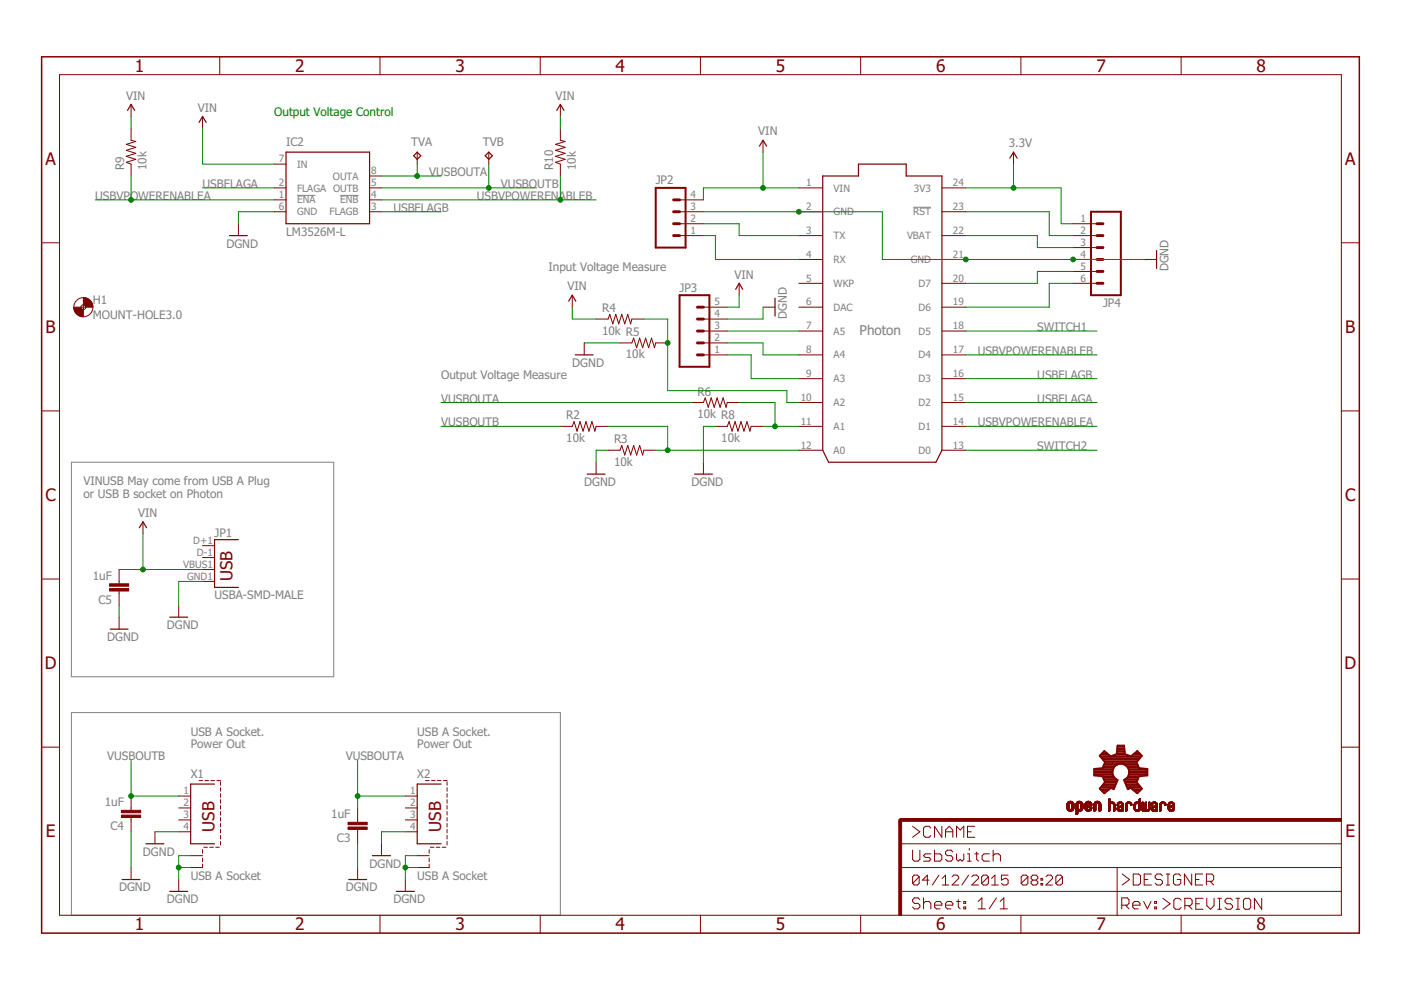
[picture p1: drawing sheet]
<svg xmlns="http://www.w3.org/2000/svg" width="297mm" height="210mm" viewBox="0 0 297 210" stroke-linecap="round" stroke-linejoin="round" font-family="sans-serif">
<path d="M63 41.4h3.9M72.1 41.4h3.9M193.6 43.9h3.8M15.1 98h55.7v45.5h-55.7zM15.1 151.1h103.7v43h-103.7z" fill="none" stroke="#808080" stroke-width=".21"/>
<g fill="none" stroke="#800000" stroke-width=".25">
<path d="M27 23.4l.8-1.3 .8 1.3M42.2 26l.7-1.3 .8 1.3M60.6 32.3h17.8v15.1h-17.8zM88.5 32.3l.7 .7-.7 .8-.8-.8zM102.9 33l.7-.7 .8 .7-.8 .8zM118 23.4l.8-1.3 .8 1.3M161 31l.8-1.3 .7 1.3M174.4 37.3h7.6v-2.5h10.1v2.5h7.6v58.2l-1.3 2.5h-22.7l-1.3-2.5zM214.1 33.5l.8-1.2 .7 1.2M48.6 50h3.8M245.2 53.1v3.8M120.6 63.9l.7-1.3 .8 1.3"/>
<path d="M122 75.2h3.8M156 61.3l.7-1.2 .8 1.2M164.3 63.2v3.8M29.5 111.9l.8-1.3 .8 1.3M50.5 114.4h-5v10.1h5M124.5 100.5h3.8M147.3 100.5h3.7M23.4 133.4h3.8M36 130.9h3.8M30.9 178.9h3.8M45.5 166.2h-5.1v12.7h5.1M93.5 166.2h-5v12.7h5"/>
<path d="M25.9 186.5h3.8M36 189h3.8M73.9 186.5h3.8M79 181.4h3.8M84 189h3.8"/>
</g>
<g fill="none" stroke="#800000" stroke-width=".21">
<path d="M12.6 15.8h271.8v178.3h-271.8zM46.6 12v3.8M80.6 12v3.8M114.5 12v3.8M148.5 12v3.8M182.5 12v3.8M216.5 12v3.8M250.4 12v3.8M27.8 22.1v2.6M27.8 27.2v2.5l1 .3-2 .6 2 .6-2 .7 2 .6-2 .6 2 .7-2 .6 1 .4v2.5M42.9 24.7v2.5M58.1 39.8h2.5"/>
<path d="M58.1 34.8h2.5M78.4 39.8h2.5M78.4 37.3h2.5M88.5 32.3v2.5M103.6 32.3v2.5M118.8 27.2v2.5l1 .3-2 .6 2 .6-2 .7 2 .6-2 .6 2 .7-2 .6 1 .4v2.5M118.8 22.1v2.6M161.8 29.7v2.6M169.4 39.8h5M199.7 39.8h5.1M214.9 32.3v2.5M8.8 51.5h3.8"/>
<path d="M50.5 47.4v2.6M58.1 44.9h2.5M58.1 42.4h2.5M78.4 44.9h2.5M78.4 42.4h2.5M144.1 44.9h5M144.1 50h5M144.1 42.4h5M144.1 47.4h5M169.4 44.9h5M169.4 50h5M169.4 55h5"/>
<path d="M199.7 44.9h5.1M199.7 50h5.1M199.7 55h5.1M227.5 50h5.1M227.5 55h5.1M227.5 47.4h5.1M227.5 52.5h5.1M227.5 57.6h5.1M242.7 55h2.5M284.4 51.5h3.8M17.2 65.1h1M17.7 64.6v1"/>
<path d="M121.3 62.6v2.5M123.9 72.7v2.5M126.4 67.6h2.5l.4-.9 .6 2 .7-2 .6 2 .6-2 .7 2 .6-2 .6 2 .3-1.1h2.5M131.4 72.7h2.6l.3-1 .7 2 .6-2 .6 2 .7-2 .6 2 .6-2 .7 2 .2-1h2.6M149.1 65.1h5.1M149.1 70.2h5.1M149.1 75.2h5.1M149.1 67.6h5.1M149.1 72.7h5.1M156.7 60.1v2.5M161.8 65.1h2.5M169.4 60.1h5"/>
<path d="M169.4 65.1h5M169.4 70.2h5M169.4 75.2h5M199.7 60.1h5.1M199.7 65.1h5.1M199.7 70.2h5.1M199.7 75.2h5.1M227.5 60.1h5.1M8.8 87.1h3.8M118.8 90.4h2.5l.4-1 .6 2 .7-2 .6 2 .6-2 .7 2 .6-2 .6 2 .3-1h2.5M126.4 98v2.5M128.9 95.5h2.5l.4-1.1 .7 2.1 .6-2.1 .6 2.1 .6-2.1 .7 2.1 .6-2.1 .6 2.1 .3-1h2.5"/>
<path d="M146.6 85.3h2.5l.4-1 .7 2.1 .6-2.1 .6 2.1 .6-2.1 .7 2.1 .6-2.1 .6 2.1 .3-1.1h2.5M149.1 98v2.5M151.7 90.4h2.5l.4-1 .6 2 .7-2 .6 2 .6-2 .6 2 .7-2 .6 2 .3-1h2.5M169.4 80.3h5M169.4 85.3h5M169.4 90.4h5M169.4 95.5h5M199.7 80.3h5.1M199.7 85.3h5.1M199.7 90.4h5.1M199.7 95.5h5.1M284.4 87.1h3.8"/>
<path d="M30.3 110.6v2.6M42.9 115.7h2.6M42.9 118.2h2.6M8.8 122.8h3.8M25.3 120.8v3M25.3 125.3v3M25.3 130.9v2.5M37.9 128.3v2.6M42.9 120.8h2.6M42.9 123.3h2.6M284.4 122.8h3.8M8.8 158.4h3.8"/>
<path d="M284.4 158.4h3.8M27.8 168.8v3M27.8 173.3v3.1M32.9 176.4v2.5M37.9 168.8h2.5M37.9 171.3h2.5M37.9 173.8h2.5M37.9 176.4h2.5M42.2 165.5h.7M43.2 179.6h.8M43.5 165.5h.7M44.5 179.6h.7"/>
<path d="M44.7 165.5h.8M45.7 179.6h.8M46 165.5h.8M46.8 165.8v.7M46.8 167v.8M46.8 168.3v.7M46.8 169.5v.8M46.8 170.8v.8M46.8 172.1v.7M46.8 173.3v.8M46.8 174.6v.7M46.8 175.9v.7"/>
<path d="M46.8 177.1v.8M46.8 178.4v.8M75.8 171.3v3M75.8 175.9v3M80.9 178.9v2.5M85.9 168.8h2.6M85.9 171.3h2.6M85.9 173.8h2.6M85.9 176.4h2.6M90.2 165.5h.8M91.2 179.6h.8M91.5 165.5h.8"/>
<path d="M92.5 179.6h.8M92.8 165.5h.7M93.8 179.6h.7M94 165.5h.8M94.8 165.8v.7M94.8 167v.8M94.8 168.3v.7M94.8 169.5v.8M94.8 170.8v.8M94.8 172.1v.7M94.8 173.3v.8M94.8 174.6v.7"/>
<path d="M94.8 175.9v.7M94.8 177.1v.8M94.8 178.4v.8M190.9 178.9h93.5M193.5 175.2l1.5 1.2-1.5 1.1M197.4 175.6l-.4-.4h-.8l-.4 .4v1.5l.4 .4h.8l.4-.4M199.7 175.2v2.3l-1.6-2.3v2.3M200.5 176.4h1.5M200.5 177.5v-1.5l.8-.8 .7 .8v1.5M202.8 177.5v-2.3l.8 .8 .7-.8v2.3M205.1 176.4h.8M205.5 179.9v.4"/>
<path d="M206.7 175.2h-1.6v2.3h1.6M226.2 171.3h.4M226.2 171.3l.4 .1M226.2 171.2h.4M226.2 171.1h.4M226.2 171h.4M226.2 170.9h.4M226.2 170.8h.4M226.2 170.7h.4M226.2 170.6h.4M226.3 171.5h.5M226.3 171.4l.4 .1"/>
<path d="M226.3 171.4h.4M226.3 171.6h.6M226.3 171.7h1.3M226.3 171.6h1.3M226.3 170.2h1.3M226.4 171.7h1.1M226.4 170.2h1.1M226.4 170.1h1.1M226.5 171.8h.9M226.5 170.1h.9M226.5 171.9h.9M226.5 170h.9"/>
<path d="M226.6 171.9h.7M226.6 170.5h-.4M226.6 169.9h.7M226.7 170.5h-.5M226.7 170.4h-.4M226.7 172h.5M226.8 170.3l-.5 .1M226.8 169.9h.3M226.9 170.3h-.6M227 170.3h.6M227.1 170.3h.5M227.2 171.5h.4"/>
<path d="M227.2 171.5h.5M227.2 170.4h.5M227.3 171.4h.4M227.3 170.5h.4M227.3 171.3h.4M227.3 171.2h.4M227.3 171.1h.4M227.3 171h.4M227.3 170.9h.4M227.3 170.8h.4M227.3 170.7h.4M227.3 170.6h.4"/>
<path d="M227.5 171.8h-1.1M227.6 171.6h-.5M228.1 171.3h.4M228.1 172.5h.4M228.1 172.4h.4M228.1 172.3h.4M228.1 172.2h.4M228.1 172.1h.4M228.1 172h.4M228.1 171.7h1.3M228.1 171.6h1.4M228.1 171.6h.6"/>
<path d="M228.1 171.5h.5M228.1 171.4l.5 .1M228.1 171.4h.5M228.1 171.2h.4M228.1 171.1h.4M228.1 171h.4M228.1 170.9h.4M228.1 170.8h.4M228.1 170.7h.4M228.1 170.6h.4M228.1 170.5h.4M228.2 172.7h.1"/>
<path d="M228.2 170.2l1.3 .1M228.2 170.2h1.3M228.3 170.2h1.1M228.3 170.1h1.1M228.4 170.1h.9M228.4 172.6l-.3 .1M228.5 170h.8M228.5 172.6h-.4M228.5 172.5l-.4 .1M228.6 170.5h-.5M228.6 169.9h.6M228.6 170.4h-.5"/>
<path d="M228.6 172h.5M228.7 170.3l-.5 .1M228.7 169.9h.3M228.8 170.3h-.6M228.9 170.3h.6M229 171.6h.5M229 170.3l.6 .1M229.1 170.4h.5M229.2 170.5h.4M229.2 171.4h.4M229.2 171.3h.4M229.2 171.9l-1.1 .1"/>
<path d="M229.2 170.6h.4M229.2 171.2h.4M229.2 171.1h.4M229.2 171h.4M229.2 170.9h.4M229.2 170.8h.4M229.2 170.7h.4M229.3 171.9h-1.2M229.3 171.8l-1.2 .1M229.4 171.8h-1.3M229.5 171.7h-1.4M229.6 171.5h-.5"/>
<path d="M229.6 171.4l-.5 .1M229.6 171.4h-.4M230 171.3h.4M230 171.4h.5M230 170.8h1.5M230 170.8h.4M230 170.7h.4M230 170.6h.4M230 170.5h.4M230 170.5h.5M230.1 171.6h.6M230.1 171.5h.4"/>
<path d="M230.1 171.4l.4 .1M230.1 171.7h1.3M230.1 171.6h1.3M230.1 170.2l1.3 .1M230.1 170.2h1.3M230.2 171.7h1.1M230.2 170.2h1.2M230.2 171.8h1.1M230.2 170.1h1.1M230.3 171.8h.9M230.3 170.1h.9M230.3 171.9h.9"/>
<path d="M230.4 170h.8M230.4 171.9h.7M230.4 170.6h-.4M230.4 169.9h.7M230.5 170.4h-.4M230.5 171.2l-.5 .1M230.6 172h.4M230.6 170.8h.9M230.6 170.3l-.5 .1M230.6 169.9h.3M230.7 171.2h-.7M230.7 170.8h.8"/>
<path d="M230.7 170.3h-.6M230.8 171.1l-.8 .1M230.8 170.7h.7M230.8 170.3h.6M230.9 171.1h-.9M230.9 170.6h.6M230.9 170.3h.6M231 170.4h.5M231 171.5h.5M231 171l-1 .1M231.1 171.4h.4M231.1 170.6h.4"/>
<path d="M231.1 170.5h.4M231.1 171.3h.4M231.1 171.2h.4M231.1 171h-1.1M231.2 171.2h.3M231.3 170.9l-1.3 .1M231.4 171.1h.1M231.4 170.9h-1.4M231.4 171.6h-.5M231.5 171.5h-.5M231.9 171.3h.4M231.9 171.8h.4"/>
<path d="M231.9 171.7h.4M231.9 171.6h.4M231.9 171.5h.4M231.9 171.4h.4M231.9 171.2h.4M231.9 171.1h.4M231.9 171h.4M231.9 170.9h.4M231.9 170.8h.4M231.9 170.7h.4M231.9 170.6h.4M231.9 171.9h.3"/>
<path d="M231.9 170.5h.4M231.9 170.5h.5M232 172h.1M232 170.3h1.3M232.1 170.2h1.2M232.1 170.2h1.1M232.1 170.1h1.1M232.2 170.1h1M232.3 170h.8M232.3 171.9h-.4M232.3 171.8l-.4 .1M232.3 169.9h.7"/>
<path d="M232.4 170.4h-.4M232.5 170.3l-.5 .1M232.5 169.9h.4M232.6 170.3h-.6M232.7 170.3h.6M232.9 170.3l.5 .1M232.9 170.4h.5M233 170.5h.4M233 171.3h.4M233 171.9h.3M233 171.8h.4M233 171.7h.4"/>
<path d="M233 171.6h.4M233 171.5h.4M233 171.4h.4M233 171.2h.4M233 171.1h.4M233 171h.4M233 170.9h.4M233 170.8h.4M233 170.7h.4M233 170.6h.4M233 172h.1M233.4 171.9h-.4"/>
<path d="M233.4 171.8l-.4 .1M235 172h.2M235 169.5h.3M235.1 171.3h.2M235.1 171.9h.2M235.1 171.8h.2M235.1 171.7h.2M235.1 171.6h.2M235.1 171.5h.2M235.1 171.4h.2M235.1 171.2h.2M235.1 171.1h.2"/>
<path d="M235.1 171h.2M235.1 170.9h.2M235.1 170.8h.2M235.1 170.7h.2M235.1 170.6h.2M235.1 170.3h1.2M235.1 170.2h1.1M235.1 170.1l1 .1M235.1 170.1h1M235.1 170h.2M235.1 169.9h.2M235.1 169.8h.2"/>
<path d="M235.1 169.7h.2M235.1 169.6h.2M235.1 169.5h.2M235.1 169.4h.2M235.3 171.9l-.3 .1M235.3 171.8l-.2 .1M235.4 170.6h-.3M235.4 170.5h-.3M235.5 170.4h-.4M235.5 170.1h.5M235.6 170.3l-.5 .1M235.9 170.3l.4 .1"/>
<path d="M236 170.4h.3M236 170.5h.4M236.1 170.5h.3M236.1 170.6h.3M236.1 171.3h.3M236.1 171.9h.3M236.1 171.8h.3M236.1 171.7h.3M236.1 171.6h.3M236.1 171.5h.3M236.1 171.4h.3M236.1 171.2h.3"/>
<path d="M236.1 171.1h.3M236.1 171h.3M236.1 170.9h.3M236.1 170.8h.3M236.1 170.7h.3M236.3 172h-.2M236.3 171.9l-.2 .1M236.4 171.8l-.3 .1M236.8 171.6h.4M236.8 171.5h.3M236.8 171.4h.4M236.8 170.7h.3"/>
<path d="M236.9 171.6h.3M236.9 170.8h.1M236.9 170.6h.2M236.9 171.7h.8M236.9 171.7h.3M236.9 170.6h.3M236.9 170.5h.3M236.9 171.8h.8M237 171.8l.7 .1M237 170.3h1.1M237 171.9h.7M237 170.2h1"/>
<path d="M237 170.8h-.2M237.1 171.9h.6M237.1 170.7l-.3 .1M237.1 170.2h.8M237.2 170.1h.7M237.2 172h.5M237.2 171.3l-.3 .1M237.2 171h1M237.2 170.5h-.3M237.3 171.3h-.4M237.3 171h.9M237.3 170.4h-.4"/>
<path d="M237.3 170.1h.5M237.4 170.3l-.5 .1M237.4 171.2l-.5 .1M237.4 172h-.1M237.4 170.9h.8M237.5 172h.1M237.5 171.2h-.6M237.6 170.9h.6M237.7 171.1l-.7 .1M237.7 170.3h.4M237.7 170.8h.5M237.7 170.4h.4"/>
<path d="M237.8 171.1h-.8M237.8 170.5h.4M237.8 170.8h.4M237.9 171.1h.3M237.9 170.6h.3M237.9 170.7h.3M237.9 171.3h.3M237.9 171.8h.3M237.9 171.7h.3M237.9 171.6h.3M237.9 171.5h.3M237.9 171.4h.3"/>
<path d="M237.9 171.2h.3M238.1 172h-.2M238.2 171.9l-.3 .1M238.2 171.9h-.3M238.2 171l-1.1 .1M238.7 171.3h.3M238.7 171.8h.3M238.7 171.7h.3M238.7 171.6h.3M238.7 171.5h.3M238.7 171.4h.3M238.7 171.2h.3"/>
<path d="M238.7 171.1h.3M238.7 171h.3M238.7 170.9h.3M238.7 170.8h.3M238.7 170.7h.3M238.7 170.6h.3M238.7 170.5h.3M238.8 170.3h1.1M238.8 172h-.1M238.8 170.2h1M238.9 171.9l-.2 .1M238.9 170.2h.9"/>
<path d="M238.9 171.9h-.2M239 170.1h.7M239 170.6h-.3M239 170.5h-.3M239.1 170.1h.5M239.1 170.4h-.4M239.2 170.3l-.5 .1M239.5 170.3h.4M239.6 170.4h.4M239.6 170.5h.4M239.7 170.6h.3M239.9 170.8h-.1"/>
<path d="M240 170.7l-.3 .1M240 170.7h-.3M240.4 171.3h.3M240.4 171.2h.3M240.4 171.1h.3M240.4 171h.3M240.4 170.9h.3M240.4 170.8h.3M240.4 170.7h.3M240.5 171.4l.2 .1M240.5 171.4h.2M240.5 170.7h.2"/>
<path d="M240.5 171.6h.3M240.5 171.5h.3M240.5 170.6h.3M240.5 171.6h.4M240.5 170.5h.3M240.5 171.7h.4M240.5 171.7h1.2M240.6 171.8h1.1M240.6 170.2h1.2M240.6 171.8h1M240.7 171.9h.9M240.7 170.2h1.1"/>
<path d="M240.7 171.9h.8M240.7 170.6h-.2M240.8 170.1h1M240.8 170.5h-.3M240.8 172h.6M240.9 170.1h.5M240.9 170.4h-.4M241 170.3l-.5 .1M241.1 172h.1M241.2 172h.1M241.3 170.3h.5M241.4 170.4h.4"/>
<path d="M241.4 170.5h.4M241.5 171.5h.3M241.5 171.3h.3M241.5 171.4h.3M241.5 171.2h.3M241.5 171.1h.3M241.5 171h.3M241.5 170.9h.3M241.5 170.8h.3M241.5 170.7h.3M241.5 170.6h.3M241.5 170h.3"/>
<path d="M241.5 169.9h.3M241.5 169.8h.3M241.5 169.7h.3M241.5 169.6h.3M241.5 169.5h.3M241.6 169.4h.2M241.7 171.7h-.4M241.8 171.6h-.4M241.8 171.4l-.3 .1M241.8 170.3h-1.2M242.1 171.3h.3M242.1 171.5h.3"/>
<path d="M242.1 171.4h.3M242.1 171.2h.3M242.1 171.1h.3M242.1 171h.3M242.1 170.9h.3M242.1 170.8h.3M242.1 170.7h.3M242.1 170.6h.3M242.1 170.5h.3M242.1 170.4h.3M242.1 170.3h.3M242.1 170.2h.3"/>
<path d="M242.1 171.7h1.7M242.1 171.7h.4M242.1 171.6h.3M242.1 170.1h.3M242.1 171.8h1.6M242.2 171.8h1.5M242.2 171.9h1.4M242.3 171.9h1.3M242.3 170.1h.1M242.3 172h.5M242.5 172h.1M242.6 172h.1"/>
<path d="M242.7 171.7h.5M242.8 171.3h.3M242.8 171.6h.3M242.8 171.5h.3M242.8 171.4h.3M242.8 171.2h.3M242.8 171.1h.3M242.8 171h.3M242.8 170.9h.3M242.8 170.8h.3M242.8 170.7h.3M242.8 170.6h.3"/>
<path d="M242.8 170.5h.3M242.8 170.4h.3M242.8 170.3h.3M242.8 170.2h.3M242.8 170.1h.3M243 170.1h.1M243 172h.5M243.3 172h.1M243.4 171.6h.4M243.5 171.6h.3M243.5 171.5h.3M243.5 171.3h.3"/>
<path d="M243.5 171.4h.3M243.5 171.2h.3M243.5 171.1h.3M243.5 171h.3M243.5 170.9h.3M243.5 170.8h.3M243.5 170.7h.3M243.5 170.6h.3M243.5 170.5h.3M243.5 170.4h.3M243.5 170.3h.3M243.5 170.2h.3"/>
<path d="M243.5 170.1h.3M243.6 170.1h.2M243.8 171.7h-.4M244.1 171.6h.3M244.1 171.5h.3M244.1 171.4h.3M244.1 170.8h.1M244.1 170.7h.2M244.1 171.7h.4M244.1 170.6h.3M244.1 171.7h.8M244.1 171.8h.8"/>
<path d="M244.2 171.8h.7M244.2 171.9h.8M244.2 170.3h1.1M244.2 170.8h-.1M244.2 170.2h1M244.3 171.9h.7M244.3 170.7l-.2 .1M244.3 170.2h.9M244.4 172h.5M244.4 170.6h-.3M244.4 170.1h.7M244.4 170.5h-.3"/>
<path d="M244.4 171.3l-.3 .1M244.4 171h1M244.5 171.3h-.4M244.5 171h.9M244.5 170.4h-.4M244.5 170.1h.5M244.6 172h.1M244.6 170.3l-.5 .1M244.6 171.2l-.5 .1M244.7 170.9h.7M244.8 171.2h-.7M244.8 170.9h.6"/>
<path d="M244.9 171.1l-.7 .1M244.9 170.3l.4 .1M244.9 170.8h.5M245 170.4h.4M245 171.1h-.8M245 170.8h.4M245 170.5h.4M245.1 170.5h.3M245.1 170.6h.3M245.1 171.3h.3M245.1 172h.2M245.1 171.8h.3"/>
<path d="M245.1 171.7h.3M245.1 171.6h.3M245.1 171.5h.3M245.1 171.4h.3M245.1 171.2h.3M245.1 171.1h.3M245.1 170.7h.3M245.3 170.3h-1.1M245.4 171.9l-.3 .1M245.4 171.9h-.3M245.4 171l-1.1 .1M245.9 171.3h.2"/>
<path d="M245.9 171.9h.2M245.9 171.8h.2M245.9 171.7h.2M245.9 171.6h.2M245.9 171.5h.2M245.9 171.4h.2M245.9 171.2h.2M245.9 171.1h.2M245.9 171h.2M245.9 170.9h.2M245.9 170.8h.2M245.9 170.7h.2"/>
<path d="M245.9 170.6h.3M245.9 170.5h.3M246 172h-.1M246 170.3h1.1M246 170.2h1M246.1 171.9l-.2 .1M246.1 170.2h.9M246.2 170.1h.7M246.2 170.5h-.3M246.3 170.1h.5M246.3 170.4h-.4M246.4 170.3l-.5 .1"/>
<path d="M246.7 170.3h.4M246.8 170.4h.4M246.8 170.5h.4M246.9 170.5h.3M246.9 170.6h.3M247.1 170.8h-.1M247.1 170.3h-1.1M247.2 170.7l-.3 .1M247.2 170.7h-.3M247.7 171.6h.4M247.7 171.5h.3M247.7 171.4l.3 .1"/>
<path d="M247.7 171.4h.3M247.7 171h1.1M247.7 170.9h.3M247.7 170.8h.3M247.7 170.7h.3M247.7 170.6h.3M247.7 171.7h.5M247.8 171.7h1.1M247.8 171.8h1.1M247.8 170.3h1.1M247.8 171.8h1M247.9 170.2h.9"/>
<path d="M247.9 171.9h.9M247.9 171.9h.8M248 170.1h.7M248 171.3l-.3 .1M248 170.5h-.3M248.1 171.3h-.4M248.1 172h.5M248.1 170.5h-.4M248.1 170.1h.5M248.1 170.4h-.4M248.2 171.2l-.5 .1M248.2 170.3l-.4 .1"/>
<path d="M248.2 172h.1M248.3 172h.1M248.3 171.2h-.6M248.4 171.1l-.7 .1M248.5 170.8h.5M248.5 170.3l.5 .1M248.6 171.1h-.9M248.6 170.8h.4M248.6 170.4h.4M248.6 170.5h.4M248.7 171.6h.3M248.7 171l-1 .1"/>
<path d="M248.7 170.5h.3M248.7 171.5h.3M248.7 170.7h.3M248.7 170.6h.3M248.7 171.4h.3M248.8 171.3h.2M248.9 171.3h.1M248.9 170.9l-.8 .1M248.9 170.3h-1.1M249 171.7h-.5M249 171.6h-.4M249 170.9h-.8"/>
<path d="M249 171.4l-.3 .1M249 170.8l-.7 .1M27.8 183.9v2.6M37.9 186.5v2.5M40.4 181.4h2.5M42.9 180.1v.8M42.9 181.9v.8M42.9 183.2v.7h-2.5M46.6 194.1v3.7M75.8 183.9v2.6M80.6 194.1v3.7M85.9 186.5v2.5"/>
<path d="M88.5 181.4h2.5M91 183.2v.7h-2.5M91 180.1v.8M91 181.9v.8M114.5 194.1v3.7M148.5 194.1v3.7M182.5 194.1v3.7M190.9 183.9h93.5M190.9 189h93.5M193.5 180.3v1.9l.4 .4h.7l.4-.4v-1.9M194.9 185.9l-.4-.4h-.7l-.3 .4v1.4M194.9 185.9v1.4l-.4 .3h-.7l-.3-.3"/>
<path d="M194.9 185.9l-1.4 1.4M195 190.8l-.4-.4h-.7l-.4 .4v.3l.4 .4h.7l.4 .4v.4l-.4 .4h-.7l-.4-.4M195.8 190.4v2.3M195.8 191.5l.4-.4h.8l.4 .4v1.2M197 186.6h-1.4l1-1.1v2.1M197.4 181h-1.2l-.4 .4 .4 .4h.8l.4 .4-.4 .4h-1.2M198.1 180.3v2.3h1.2l.4-.4v-.8l-.4-.4h-1.2M198.1 191.9h1.6v-.4l-.4-.4h-.8l-.4 .4v.8l.4 .4h.8M199.1 185.5l-1.4 2.1M199.8 186.2l.7-.7v2.1M199.8 187.6h1.4M200.5 191.9h1.5v-.4l-.4-.4h-.7l-.4 .4v.8l.4 .4h.7"/>
<path d="M201.9 185.9l.3-.4h.7l.4 .4v.3l-1.4 1.4h1.4M202 180.6l-.4-.3h-.7l-.4 .3v.4l.4 .4h.7l.4 .4v.4l-.4 .4h-.7l-.4-.4M202.8 181v1.2l.4 .4 .4-.4 .4 .4 .3-.4v-1.2M202.8 191.1h.8M203.2 190.8v1.5l.4 .4M204.3 191.1h.4v.4h-.4zM204.3 192.3h.4v.4h-.4zM205.1 182.6h.8M205.1 181h.4v1.6M205.4 185.5l-1.5 2.1M206 185.9l.4-.4h.7l.4 .4v.3l-1.5 1.4h1.5M206.7 181h.8"/>
<path d="M207.1 180.6v1.6l.4 .4M207.4 191.1l.8-.7v2.3M207.4 192.7h1.5M209.5 185.9l-.3-.4h-.7l-.4 .4v1.4M209.5 185.9v1.4l-.3 .3h-.7l-.4-.3M209.5 185.9l-1.4 1.4M209.8 181h-1.2l-.4 .4v.8l.4 .4h1.2M210.2 187.6h1.4M210.2 186.2l.7-.7v2.1M210.6 181.4l.3-.4h.8l.4 .4v1.2M210.6 180.3v2.3M211.3 190.4l-1.6 2.3"/>
<path d="M212 192.7h1.6M212 191.1l.8-.7v2.3M213.7 185.5h-1.4v1.1l.7-.4h.4l.3 .4v.7l-.3 .3h-.7l-.4-.3M216.5 194.1v3.7M217.9 185.9l-.3-.4h-.7l-.4 .4v1.4M217.9 185.9v1.4l-.3 .3h-.7l-.4-.3M217.9 185.9l-1.4 1.4M219 186.6l-.4-.4v-.3l.4-.4h.7l.3 .4v.3l-.3 .4M219 186.6l-.4 .3v.4l.4 .3h.7l.3-.3v-.4l-.3-.3M219 186.6h.7M220.7 187.3h.4v.3h-.4zM220.7 186.2h.4v.4h-.4z"/>
<path d="M221.8 185.9l.3-.4h.7l.4 .4v.3l-1.4 1.4h1.4M225.3 185.9l-.4-.4h-.7l-.3 .4v1.4M225.3 185.9v1.4l-.4 .3h-.7l-.3-.3M225.3 185.9l-1.4 1.4M236.9 183.9v10.3M237.8 191.9h1.2l.4-.4v-.7l-.4-.4h-1.2v2.3M237.9 185.3l1.6 1.2-1.6 1.1M238.6 191.9l.8 .8M240.2 191.9h1.5v-.4l-.4-.4h-.8l-.3 .4v.8l.3 .4h.8M240.3 185.3h1.1l.4 .4v1.6l-.4 .3h-1.1zM242.5 191.1l.8 1.6 .7-1.6M242.6 186.5h.8"/>
<path d="M244.1 185.3h-1.5v2.3h1.5M244.8 192.3h.4v.4h-.4zM244.8 191.1h.4v.4h-.4zM246.5 185.7l-.4-.4h-.8l-.4 .4v.4l.4 .4h.8l.4 .4v.4l-.4 .3h-.8l-.4-.3M246.5 190.5l1.6 1.1-1.6 1.2M247.2 187.6h.8M247.2 185.3h.8M247.6 185.3v2.3M250.3 185.7l-.3-.4h-.8l-.4 .4v1.6l.4 .3h.8l.3-.3v-.8h-.7M250.4 190.9l-.4-.4h-.7l-.4 .4v1.5l.4 .4h.7l.4-.4M250.4 194.1v3.7M251.2 192h1.2l.4-.4v-.7l-.4-.4h-1.2v2.3"/>
<path d="M252 192l.8 .8M252.7 185.3v2.3l-1.6-2.3v2.3M253.4 186.5h.8M253.5 191.6h.8M255 185.3h-1.6v2.3h1.6M255.1 190.5h-1.6v2.3h1.6M255.8 186.9h1.1l.4-.4v-.8l-.4-.4h-1.1v2.3M255.9 190.5v1.5l.7 .8 .8-.8v-1.5M256.6 186.9l.7 .7M258.2 190.5h.8M258.2 192.8h.8M258.6 190.5v2.3"/>
<path d="M261.3 190.9l-.4-.4h-.8l-.4 .4v.3l.4 .4h.8l.4 .4v.4l-.4 .4h-.8l-.4-.4M262.1 190.5h.7M262.1 192.8h.7M262.5 190.5v2.3M264 190.5h.8l.4 .4v1.5l-.4 .4h-.8l-.4-.4v-1.5zM267.5 190.5v2.3l-1.5-2.3v2.3"/>
<circle cx="17.7" cy="65.1" r="2.03"/>
<circle cx="17.7" cy="65.1" r=".51"/>
</g>
<g fill="#800000" stroke="#800000" stroke-width=".21">
<path d="M190.6 173.8h.6v20.3h-.6z"/>
<path d="M190.9 173.5h93.5v.6h-93.5z"/>
<path d="M25.8 171.8h4v.5h-4z"/>
<path d="M25.8 172.8h4v.5h-4z"/>
<path d="M23.2 123.8h4.1v.5h-4.1z"/>
<path d="M23.2 124.8h4.1v.5h-4.1z"/>
<path d="M73.8 174.3h4.1v.6h-4.1z"/>
<path d="M73.8 175.3h4.1v.6h-4.1z"/>
</g>
<g fill="none" stroke="#800000" stroke-width=".61">
<path d="M142.8 44.9h1.3M142.8 47.4h1.3M142.8 50h1.3M142.8 42.4h1.3M232.6 47.4h1.2M232.6 50h1.2M232.6 52.5h1.2M232.6 57.6h1.2M232.6 55h1.2M147.9 70.2h1.2M147.9 72.7h1.2M147.9 75.2h1.2"/>
<path d="M147.9 65.1h1.2M147.9 67.6h1.2M232.6 60.1h1.2M192.1 173.8h-1.2v1.3"/>
</g>
<path d="M8.8 12h279.4v185.8h-279.4z" fill="none" stroke="#800000" stroke-width=".32"/>
<path d="M139 39.8h6.4v12.7h-6.4zM231.3 44.9h6.3v17.7h-6.3zM144.1 62.6h6.3v15.2h-6.3z" fill="none" stroke="#800000" stroke-width=".42"/>
<g fill="none" stroke="#800000" stroke-width=".38">
<path d="M233.7 159.7h1M234 159.3h.3M236.8 159.7h1.7M236.8 159.3h1.7M236.9 159h1.5M236.9 158.7h1.5M236.9 158.3h1.5M240.6 159.7h1M241 159.3h.2M232 164.2h3.9M232 163.9h3.9M232 163.5h3.9"/>
<path d="M232 163.2h3.9M233.3 167.3h1.9M233.3 160.4h8.7M233.3 160h1.8M233.3 167h3M233.4 164.6h2.7M233.6 160.7h8.1M233.6 167.7h1.2M233.6 166.6h2.8M233.8 162.8l-1.8 .2v1.4l1.8 .2 .5 1.2-1.1 1.4 .9 1 1.5-1.2 .5 .3 .9-1.9-.9-.8M233.8 162.8h2.3M233.8 161.1h7.6"/>
<path d="M233.9 166.3h2.7M233.9 164.9h2.4M233.9 162.5h2.5M234 168h.3M234 165.2h2.7M234.1 162.1h2.8M234.1 161.4h7M234.2 165.9h2.5M234.2 165.6h2.7M234.3 161.8h6.7M235.9 163.2v.8l.2 .6M235.9 163.2a1.77 1.77 0 0 1 1.7-1.3 1.77 1.77 0 0 1 1.7 1.3"/>
<path d="M236.3 160h2.7M238.4 165.6h2.6M238.4 162.1h2.8M238.5 165.2h2.7M238.5 165.9h2.6M238.7 166.3h2.7M238.8 166.6h2.8M238.9 162.5h2.4M238.9 160l.8 .4 1.4-1.2 1 1-1.2 1.4 .5 1.2M238.9 160l-.4-.1-.2-1.8h-1.4l-.2 1.8-1.1 .5-1.5-1.2-.9 1 1.1 1.4-.5 1.2M239 164.9h2.4M239 167h2.9"/>
<path d="M239.2 162.8h2.2M239.2 164.6h2.7M239.3 164.2h4M239.3 163.2h4M239.4 163.9h3.9M239.4 163.5h3.9M240.1 167.3h1.9M240.2 160h1.7M240.5 167.7h1.2M240.9 168h.4M241.4 162.8l1.9 .2v1.4l-1.9 .2-.5 1.2 1.2 1.4-1 1-1.4-1.2-.6 .3-.8-1.9a1.78 1.78 0 0 0 1-2.2"/>
</g>
<g fill="#800000" stroke="#800000" stroke-width=".21">
<path d="M17.7 63.1a2 2 0 0 1 2 2h-1.5l-.2-.4-.3-.1z" fill-rule="evenodd"/>
<path d="M15.6 65.1h1.6l.1 .3 .4 .2v1.5a2 2 0 0 1-2.1-2z" fill-rule="evenodd"/>
</g>
<g fill="none" stroke="#008000" stroke-width=".21">
<path d="M27.8 24.7v2.5M27.8 37.3v5.1M42.9 39.8h15.2M42.9 27.2v7.6h15.2M80.9 37.3h12.6M80.9 39.8h32.8M88.5 34.8v2.5M103.6 34.8v5M118.8 24.7v2.5M118.8 37.3v5.1M161.8 32.3v7.5M169.4 39.8h-20.3v2.6"/>
<path d="M204.8 39.8h20.2v7.6h2.5M214.9 34.8v5M20.2 42.4h37.9M58.1 44.9h-7.6v2.5M80.9 44.9h12.6M80.9 42.4h45.5M149.1 50h2.6v5h17.7M149.1 44.9h38v10.1h55.6M149.1 47.4h7.6v2.6h12.7M204.8 44.9h17.7v5.1h5M204.8 50h15.1v2.5h7.6M227.5 57.6h-7.6v2.5h-15.1"/>
<path d="M121.3 65.1v2.5h5.1M123.9 72.7h7.5M136.5 67.6h5.1v15.2h25.2v2.5h2.6M154.2 72.7h7.6v2.5h7.6M154.2 75.2h5.1v5.1h10.1M154.2 70.2h15.2M156.7 62.6v2.5h-2.5M161.8 65.1v2.5h-7.6M204.8 75.2h27.8M204.8 70.2h27.8M227.5 60.1h-5v5h-17.7M93.5 90.4h25.3"/>
<path d="M93.5 85.3h53.1M128.9 95.5h-2.5v2.5M128.9 90.4h12.7v5.1M139 95.5h30.4M151.7 90.4h-2.6v7.6M156.7 85.3h7.6v5.1M161.8 90.4h7.6M204.8 95.5h27.8M204.8 90.4h27.8M204.8 85.3h27.8M204.8 80.3h27.8M30.3 113.2v7.6"/>
<path d="M25.3 128.3v2.6M25.3 120.8h17.6M42.9 123.3h-5v5M27.8 161.2v7.6h10.1M27.8 176.4v7.5M32.9 176.4h5M75.8 161.2v10.1M75.8 178.9v5M75.8 168.8h10.1M85.9 176.4h-5v2.5M37.9 183.9h2.5M40.4 181.4h-2.5v5.1"/>
<path d="M85.9 183.9h2.6M88.5 181.4h-2.6v5.1"/>
</g>
<g fill="#008000" stroke="#008000" stroke-width=".21">
<circle cx="169.4" cy="44.9" r=".51"/>
<circle cx="227.5" cy="55" r=".51"/>
<circle cx="204.8" cy="55" r=".51"/>
<circle cx="37.9" cy="183.9" r=".51"/>
<circle cx="85.9" cy="183.9" r=".51"/>
<circle cx="88.5" cy="37.3" r=".51"/>
<circle cx="75.8" cy="168.8" r=".51"/>
<circle cx="27.8" cy="42.4" r=".51"/>
<circle cx="141.6" cy="95.5" r=".51"/>
<circle cx="141.6" cy="72.7" r=".51"/>
<circle cx="118.8" cy="42.4" r=".51"/>
<circle cx="27.8" cy="168.8" r=".51"/>
<circle cx="103.6" cy="39.8" r=".51"/>
<circle cx="30.3" cy="120.8" r=".51"/>
<circle cx="161.8" cy="39.8" r=".51"/>
<circle cx="164.3" cy="90.4" r=".51"/>
<circle cx="214.9" cy="39.8" r=".51"/>
</g>
<g font-size="3.7" fill="#800000">
<text x="28.6" y="15.2">1</text>
<text x="62.6" y="15.2">2</text>
<text x="96.6" y="15.2">3</text>
<text x="130.5" y="15.2">4</text>
<text x="164.5" y="15.2">5</text>
<text x="198.5" y="15.2">6</text>
<text x="232.4" y="15.2">7</text>
<text x="266.4" y="15.2">8</text>
<text x="9.6" y="34.9">A</text>
<text x="285.2" y="34.9">A</text>
<text x="9.6" y="70.6">B</text>
<text x="285.2" y="70.6">B</text>
<text x="9.6" y="106.2">C</text>
<text x="285.2" y="106.2">C</text>
<text x="9.5" y="141.9">D</text>
<text x="285.1" y="141.9">D</text>
<text x="9.7" y="177.5">E</text>
<text x="285.3" y="177.5">E</text>
<text x="28.6" y="197.2">1</text>
<text x="62.6" y="197.2">2</text>
<text x="96.6" y="197.2">3</text>
<text x="130.5" y="197.2">4</text>
<text x="164.5" y="197.2">5</text>
<text x="198.5" y="197.2">6</text>
<text x="232.4" y="197.2">7</text>
<text x="266.4" y="197.2">8</text>
</g>
<g font-size="3.6" fill="#800000">
<text x="49.3" y="123.3" transform="rotate(-90 49.3 123.3)">USB</text>
<text x="45.5" y="176.4" transform="rotate(-90 45.5 176.4)">USB</text>
<text x="93.5" y="176.4" transform="rotate(-90 93.5 176.4)">USB</text>
</g>
<text font-size="2.9" fill="#808080" x="182.3" y="70.9">Photon</text>
<g font-size="2.5" fill="#808080">
<text x="26.8" y="21.1">VIN</text>
<text x="41.9" y="23.7">VIN</text>
<text x="117.8" y="21.1">VIN</text>
<text x="160.8" y="28.7">VIN</text>
<text x="60.7" y="31">IC2</text>
<text x="87.2" y="31">TVA</text>
<text x="102.4" y="31">TVB</text>
<text x="213.9" y="31.2">3.3V</text>
<text x="26.3" y="36.1" transform="rotate(-90 26.3 36.1)">R9</text>
<text x="31.1" y="36.1" transform="rotate(-90 31.1 36.1)">10k</text>
<text x="43" y="39.8">USBFLAGA</text>
<text x="91" y="37.3">VUSBOUTA</text>
<text x="106.2" y="39.8">VUSBOUTB</text>
<text x="117.3" y="36.1" transform="rotate(-90 117.3 36.1)">R10</text>
<text x="122.1" y="36.1" transform="rotate(-90 122.1 36.1)">10k</text>
<text x="139" y="39.1">JP2</text>
<text x="20.2" y="42.4">USBVPOWERENABLEA</text>
<text x="83.4" y="44.9">USBFLAGB</text>
<text x="101.1" y="42.4">USBVPOWERENABLEB</text>
<text x="48" y="52.5">DGND</text>
<text x="60.7" y="50">LM3526M-L</text>
<text x="116.3" y="57.5">Input Voltage Measure</text>
<text x="155.7" y="59.1">VIN</text>
<text x="247.7" y="57.5" transform="rotate(-90 247.7 57.5)">DGND</text>
<text x="19.7" y="64.5">H1</text>
<text x="120.3" y="61.6">VIN</text>
<text x="144.1" y="61.8">JP3</text>
<text x="233.9" y="65.1">JP4</text>
<text x="19.7" y="67.6">MOUNT-HOLE3.0</text>
<text x="127.7" y="70.9">10k R5</text>
<text x="127.7" y="66.2">R4</text>
<text x="166.8" y="67.7" transform="rotate(-90 166.8 67.7)">DGND</text>
<text x="219.9" y="70.2">SWITCH1</text>
<text x="121.3" y="77.8">DGND</text>
<text x="132.7" y="76">10k</text>
<text x="207.3" y="75.2">USBVPOWERENABLEB</text>
<text x="93.5" y="80.3">Output Voltage Measure</text>
<text x="147.9" y="83.9">R6</text>
<text x="219.9" y="80.3">USBFLAGB</text>
<text x="93.5" y="85.4">VUSBOUTA</text>
<text x="120.1" y="88.9">R2</text>
<text x="147.9" y="88.6">10k R8</text>
<text x="219.9" y="85.4">USBFLAGA</text>
<text x="93.5" y="90.4">VUSBOUTB</text>
<text x="120.1" y="93.7">10k</text>
<text x="130.2" y="94">R3</text>
<text x="152.9" y="93.7">10k</text>
<text x="207.3" y="90.4">USBVPOWERENABLEA</text>
<text x="219.9" y="95.5">SWITCH2</text>
<text x="130.2" y="98.8">10k</text>
<text x="17.7" y="102.9">VINUSB May come from USB A Plug</text>
<text x="17.7" y="105.6">or USB B socket on Photon</text>
<text x="123.9" y="103">DGND</text>
<text x="146.6" y="103">DGND</text>
<text x="29.3" y="109.6">VIN</text>
<text x="45.5" y="113.8">JP1</text>
<text x="19.7" y="122.9">1uF</text>
<text x="20.9" y="128">C5</text>
<text x="45.5" y="127.1">USBA-SMD-MALE</text>
<text x="22.7" y="135.9">DGND</text>
<text x="35.4" y="133.4">DGND</text>
<text x="22.7" y="161.2">VUSBOUTB</text>
<text x="40.4" y="156">USB A Socket.</text>
<text x="40.4" y="158.7">Power Out</text>
<text x="73.3" y="161.2">VUSBOUTA</text>
<text x="88.5" y="156">USB A Socket.</text>
<text x="88.5" y="158.7">Power Out</text>
<text x="40.4" y="165">X1</text>
<text x="88.5" y="165">X2</text>
<text x="22.2" y="170.9">1uF</text>
<text x="70.2" y="173.5">1uF</text>
<text x="23.4" y="176">C4</text>
<text x="71.4" y="178.5">C3</text>
<text x="30.3" y="181.4">DGND</text>
<text x="78.4" y="183.9">DGND</text>
<text x="25.3" y="189">DGND</text>
<text x="35.4" y="191.5">DGND</text>
<text x="40.4" y="186.5">USB A Socket</text>
<text x="73.3" y="189">DGND</text>
<text x="83.4" y="191.5">DGND</text>
<text x="88.5" y="186.5">USB A Socket</text>
</g>
<text font-size="2.5" fill="#008000" x="58.1" y="24.7">Output Voltage Control</text>
<g font-size="2.1" fill="#808080">
<text x="59.1" y="34.4">7</text>
<text x="63" y="35.5">IN</text>
<text x="59.1" y="39.5">2</text>
<text x="63" y="40.6">FLAGA OUTB</text>
<text x="70.6" y="38.1">OUTA</text>
<text x="78.7" y="37">8</text>
<text x="78.7" y="39.5">5</text>
<text x="170.9" y="39.5">1</text>
<text x="176.8" y="40.6">VIN</text>
<text x="193.8" y="40.6">3V3</text>
<text x="202" y="39.5">24</text>
<text x="59.1" y="42">1</text>
<text x="59.1" y="44.5">6</text>
<text x="63" y="43.1">ENA</text>
<text x="63" y="45.7">GND</text>
<text x="69.9" y="45.7">FLAGB</text>
<text x="72.1" y="43.1">ENB</text>
<text x="78.7" y="42">4</text>
<text x="78.7" y="44.5">3</text>
<text x="146.4" y="47.1">2</text>
<text x="146.4" y="44.5">3</text>
<text x="146.4" y="42">4</text>
<text x="170.9" y="44.5">2</text>
<text x="176.8" y="45.7">GND</text>
<text x="193.6" y="45.7">RST</text>
<text x="202" y="44.5">23</text>
<text x="229.1" y="47.1">1</text>
<text x="146.4" y="49.6">1</text>
<text x="170.9" y="49.6">3</text>
<text x="176.8" y="50.7">TX</text>
<text x="192.3" y="50.7">VBAT</text>
<text x="202" y="49.6">22</text>
<text x="229.1" y="49.6">2</text>
<text x="229.1" y="52.1">3</text>
<text x="170.9" y="54.7">4</text>
<text x="170.9" y="59.7">5</text>
<text x="176.8" y="55.8">RX</text>
<text x="193.1" y="55.8">GND</text>
<text x="202" y="54.7">21</text>
<text x="202" y="59.7">20</text>
<text x="229.1" y="54.7">4</text>
<text x="229.1" y="57.2">5</text>
<text x="229.1" y="59.7">6</text>
<text x="151.5" y="64.8">5</text>
<text x="170.9" y="64.8">6</text>
<text x="176.8" y="60.8">WKP</text>
<text x="176.8" y="65.9">DAC</text>
<text x="194.8" y="60.8">D7</text>
<text x="194.8" y="65.9">D6</text>
<text x="202" y="64.8">19</text>
<text x="151.5" y="69.8">3</text>
<text x="151.5" y="67.3">4</text>
<text x="170.9" y="69.8">7</text>
<text x="176.8" y="70.9">A5</text>
<text x="194.8" y="70.9">D5</text>
<text x="202" y="69.8">18</text>
<text x="151.5" y="74.9">1</text>
<text x="151.5" y="72.4">2</text>
<text x="170.9" y="74.9">8</text>
<text x="176.8" y="76">A4</text>
<text x="194.8" y="76">D4</text>
<text x="202" y="74.9">17</text>
<text x="170.9" y="79.9">9</text>
<text x="176.8" y="81.1">A3</text>
<text x="194.8" y="81.1">D3</text>
<text x="202" y="79.9">16</text>
<text x="169.8" y="85">10</text>
<text x="176.8" y="86.1">A2</text>
<text x="194.8" y="86.1">D2</text>
<text x="202" y="85">15</text>
<text x="169.8" y="90.1">11</text>
<text x="169.8" y="95.1">12</text>
<text x="176.8" y="91.2">A1</text>
<text x="194.8" y="91.2">D1</text>
<text x="202" y="90.1">14</text>
<text x="202" y="95.1">13</text>
<text x="176.8" y="96.2">A0</text>
<text x="194.8" y="96.2">D0</text>
<text x="41" y="115.3">D+1</text>
<text x="41.7" y="117.9">D-1</text>
<text x="38.8" y="120.4">VBUS1</text>
<text x="39.7" y="122.9">GND1</text>
<text x="38.9" y="168.4">1</text>
<text x="38.9" y="171">2</text>
<text x="38.9" y="173.5">3</text>
<text x="86.9" y="168.4">1</text>
<text x="86.9" y="171">2</text>
<text x="86.9" y="173.5">3</text>
<text x="38.9" y="176">4</text>
<text x="86.9" y="176">4</text>
</g>
</svg>
